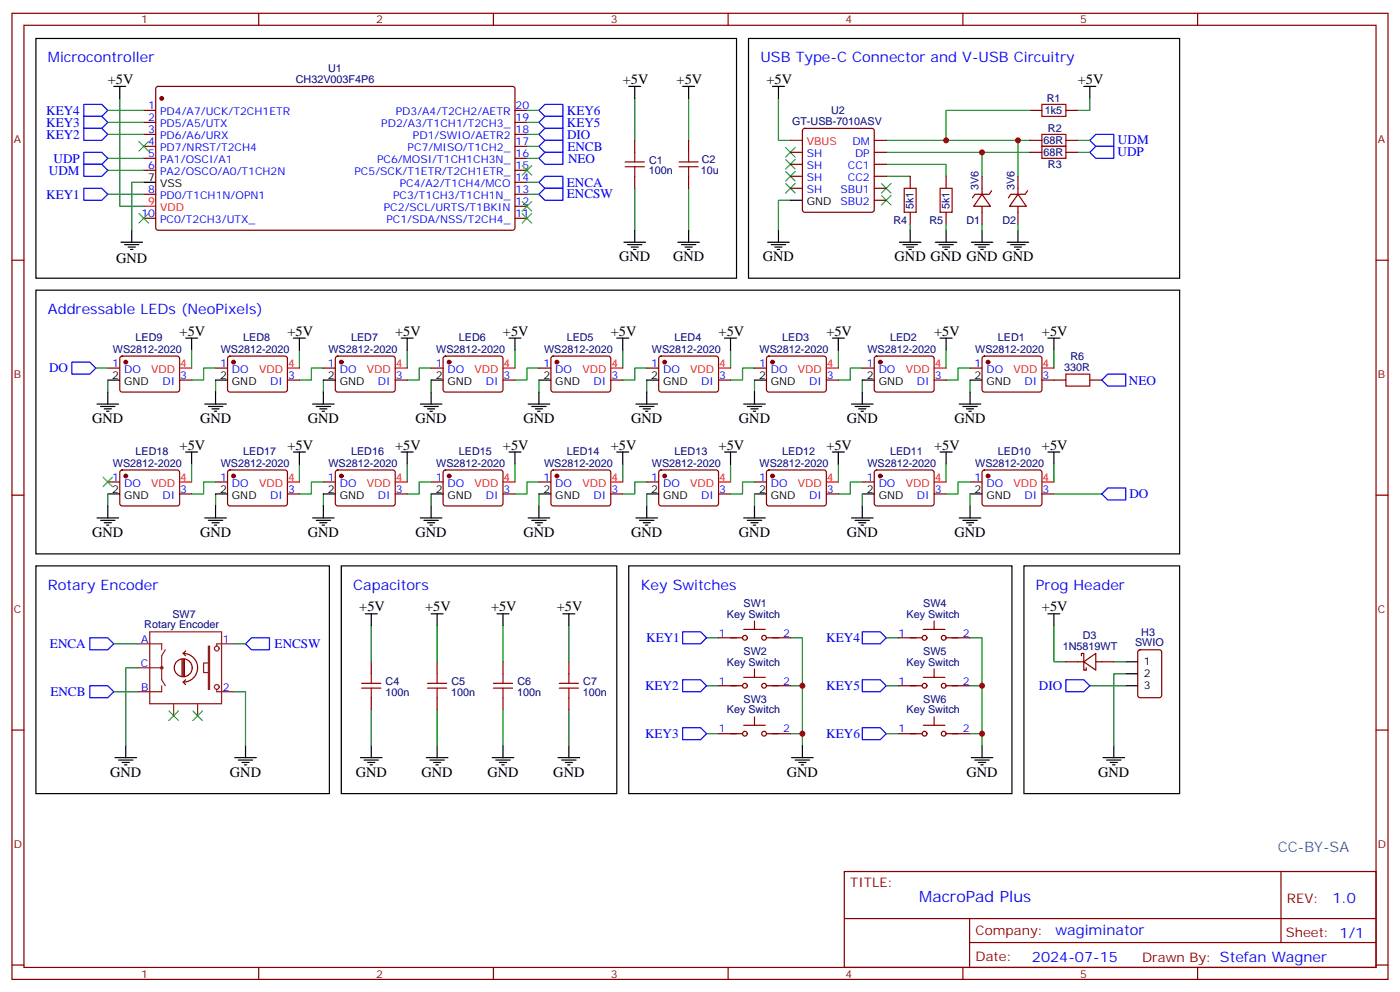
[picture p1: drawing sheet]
<svg xmlns="http://www.w3.org/2000/svg" width="412mm" height="292mm" viewBox="0 0 412 292" stroke-linecap="round" stroke-linejoin="round" font-family="sans-serif">
<g fill="none" stroke="#870000" stroke-width=".35">
<path d="M3.5 3.9h405.4v284.4h-405.4zM7.1 7.4h398.2v277.3h-398.2zM76.2 3.9v3.5M145.3 3.9v3.5M214.5 3.9v3.5M283.6 3.9v3.5M352.8 3.9v3.5M42.3 39.5h3.6M42.3 36h3.6M42.3 32.5h3.6M46.1 25.6l.5-.2 104.7 .1 .4 .6-.1 41.2-.6 .5-104.7-.1-.4-.6v-41zM151.7 39.5h3.5"/>
<path d="M151.7 36h3.5M151.7 32.5h3.5M236.6 38l.5-.2h19.7l.5 .2 .2 .5v23.3l-.2 .5-.5 .2h-19.7l-.5-.3-.2-.4v-23.3zM303.4 32.5h3.5M314 32.5h3.5M42.3 43.1h3.6M42.3 46.6h3.6M42.3 50.1h3.6M42.3 57.2h3.6M151.7 43.1h3.5M151.7 46.6h3.5M151.7 50.1h3.5"/>
<path d="M151.7 57.2h3.5M151.7 53.7h3.5M187 41.3v3.5M187 51.9v3.5M202.8 41.3v3.5M202.8 51.9v3.5M232.8 44.8h3.6M232.8 51.9h3.6M232.8 55.4h3.6M232.8 48.4h3.6M257.5 44.8h3.6M257.5 51.9h3.6"/>
<path d="M257.5 55.4h3.6M257.5 41.3h3.6M257.5 48.4h3.6M257.5 58.9h3.6M268.1 51.9v3.5M278.7 51.9v3.5M289.3 57.2l2.4 3.5h-4.9zM289.3 51.9v5.3M292.1 56.1l-.7 1.1h-4.2l-.7 1M299.9 57.2l2.4 3.5h-4.9zM299.9 51.9v5.3M302.7 56.1l-.7 1.1h-4.3l-.7 1"/>
<path d="M303.4 44.8h3.5M303.4 41.3h3.5M314 44.8h3.5M314 41.3h3.5M3.5 76.6h3.6M42.3 64.2h3.6M151.7 64.2h3.5M151.7 60.7h3.5M268.1 62.5v3.5M278.7 62.5v3.5M289.3 60.7v5.3M299.9 60.7v5.3"/>
<path d="M405.3 76.6h3.6M31.7 108.3h3.6M35.5 105l.5-.2 16.5 .1 .4 .6v9.5l-.7 .4-16.5-.1-.4-.6v-9.2zM52.9 111.9h3.5M63.5 108.3h3.5M67.3 105l.4-.2 16.5 .1 .5 .6-.1 9.5-.6 .4-16.5-.1-.5-.6v-9.2zM84.7 111.9h3.5M95.2 108.3h3.6M99 105l.5-.2 16.5 .1 .4 .6v9.5l-.7 .4-16.5-.1-.4-.6v-9.2zM116.4 111.9h3.5M127 108.3h3.5M130.8 105l.4-.2 16.5 .1 .5 .6-.1 9.5-.6 .4-16.5-.1-.5-.6v-9.2z"/>
<path d="M148.2 111.9h3.5M158.7 108.3h3.6M162.5 105l.5-.2 16.5 .1 .4 .6v9.5l-.7 .4-16.5-.1-.4-.6v-9.2zM179.9 111.9h3.5M190.5 108.3h3.5M194.3 105l.4-.2 16.5 .1 .5 .6-.1 9.5-.6 .4-16.5-.1-.5-.6v-9.2zM211.7 111.9h3.5M222.2 108.3h3.6M226 105l.5-.2 16.5 .1 .4 .6v9.5l-.7 .4-16.5-.1-.4-.6v-9.2zM243.4 111.9h3.5M254 108.3h3.5M257.8 105l.4-.2 16.5 .1 .5 .6-.1 9.5-.6 .4-16.5-.1-.5-.6v-9.2z"/>
<path d="M275.2 111.9h3.5M285.8 108.3h3.5M289.5 105l.5-.2 16.5 .1 .4 .6v9.5l-.7 .4-16.5-.1-.4-.6v-9.2zM306.9 111.9h7.1M321 111.9h3.6M35.5 138.5l.5-.2 16.5 .1 .4 .6v9.5l-.7 .4-16.5-.1-.4-.6v-9.2zM67.3 138.5l.4-.2 16.5 .1 .5 .6-.1 9.5-.6 .4-16.5-.1-.5-.6v-9.2zM99 138.5l.5-.2 16.5 .1 .4 .6v9.5l-.7 .4-16.5-.1-.4-.6v-9.2zM130.8 138.5l.4-.2 16.5 .1 .5 .6-.1 9.5-.6 .4-16.5-.1-.5-.6v-9.2zM162.5 138.5l.5-.2 16.5 .1 .4 .6v9.5l-.7 .4-16.5-.1-.4-.6v-9.2zM194.3 138.5l.4-.2 16.5 .1 .5 .6-.1 9.5-.6 .4-16.5-.1-.5-.6v-9.2zM226 138.5l.5-.2 16.5 .1 .4 .6v9.5l-.7 .4-16.5-.1-.4-.6v-9.2z"/>
<path d="M257.8 138.5l.4-.2 16.5 .1 .5 .6-.1 9.5-.6 .4-16.5-.1-.5-.6v-9.2zM289.5 138.5l.5-.2 16.5 .1 .4 .6v9.5l-.7 .4-16.5-.1-.4-.6v-9.2zM3.5 145.7h3.6M31.7 141.9h3.6M52.9 145.4h3.5M63.5 141.9h3.5M84.7 145.4h3.5M95.2 141.9h3.6M116.4 145.4h3.5M127 141.9h3.5M148.2 145.4h3.5M158.7 141.9h3.6"/>
<path d="M179.9 145.4h3.5M190.5 141.9h3.5M211.7 145.4h3.5M222.2 141.9h3.6M243.4 145.4h3.5M254 141.9h3.5M275.2 145.4h3.5M285.8 141.9h3.5M306.9 145.4h3.5M405.3 145.7h3.6M109.4 194.8v3.5M128.8 194.8v3.5"/>
<path d="M148.2 194.8v3.5M167.6 194.8v3.5M211.7 187.7h7M219.1 199.4h6.3M219.1 185.2h6.3M222.2 182.8v2.4M222.2 196.9v2.5M225.8 187.7h7M264.6 187.7h7M272 199.4h6.3M272 185.2h6.3M275.2 182.8v2.4"/>
<path d="M275.2 196.9v2.5M278.7 187.7h7.1M314 194.8h5.3M318.6 193v-.7h.7v4.9h.7v-.7M319.3 194.8l3.5-2.5v4.9zM322.8 194.8h5.3M335.4 191.4l.4-.2h5.7l.6 .5 .1 12.9-.5 .7-5.9 .1-.6-.5-.1-13zM3.5 214.9h3.6M109.4 205.4v3.5M128.8 205.4v3.5M148.2 205.4v3.5M167.6 205.4v3.5"/>
<path d="M211.7 215.9h7M211.7 201.8h7M219.1 213.5h6.3M222.2 211v2.5M225.8 215.9h7M225.8 201.8h7M264.6 215.9h7M264.6 201.8h7M272 213.5h6.3M275.2 211v2.5M278.7 215.9h7.1M278.7 201.8h7.1"/>
<path d="M405.3 214.9h3.6M248.7 256.5h156.6v28.2h-156.6zM377.3 256.5v20.9M248.7 270.4h156.5M285.6 277.4h119.6M285.6 270.4v14.1M3.5 284h3.6M76.2 284.7v3.6M145.3 284.7v3.6M214.5 284.7v3.6M283.6 284.7v3.6M352.8 284.7v3.6"/>
<path d="M405.3 284h3.6"/>
<circle cx="219.4" cy="187.7" r=".71"/>
<circle cx="225.1" cy="187.7" r=".71"/>
<circle cx="272.3" cy="187.7" r=".71"/>
<circle cx="278" cy="187.7" r=".71"/>
<circle cx="219.4" cy="215.9" r=".71"/>
<circle cx="219.4" cy="201.8" r=".71"/>
<circle cx="225.1" cy="215.9" r=".71"/>
<circle cx="225.1" cy="201.8" r=".71"/>
<circle cx="272.3" cy="215.9" r=".71"/>
<circle cx="272.3" cy="201.8" r=".71"/>
<circle cx="278" cy="215.9" r=".71"/>
<circle cx="278" cy="201.8" r=".71"/>
</g>
<g fill="none" stroke="#000" stroke-width=".35">
<path d="M10.6 11.3h206.4v70.6h-206.4zM220.5 11.3h127v70.6h-127zM33.5 25.4h3.5M35.3 25.4v3.6M185.2 25.4h3.5M187 25.4v3.6M201.1 25.4h3.5M202.8 25.4v3.6M227.5 25.4h3.6M229.3 25.4v3.6M319.3 25.4h3.5M321 25.4v3.6"/>
<path d="M42.3 53.7h3.6M232.8 58.9h3.6M35.6 71.3h6.4M36.7 72h4.2M37.7 72.7h2.2M38.5 73.4h.7M38.8 67.8v3.5M183.8 71.3h6.3M184.9 72h4.2M185.9 72.7h2.1M186.6 73.4h.7M187 67.8v3.5"/>
<path d="M199.7 71.3h6.3M200.7 72h4.3M201.8 72.7h2.1M202.5 73.4h.7M202.8 67.8v3.5M226.1 71.3h6.4M227.2 72h4.2M228.2 72.7h2.2M229 73.4h.7M229.3 67.8v3.5M264.9 71.3h6.4M266 72h4.2"/>
<path d="M267.1 72.7h2.1M267.8 73.4h.7M268.1 67.8v3.5M275.5 71.3h6.4M276.6 72h4.2M277.6 72.7h2.2M278.3 73.4h.7M278.7 67.8v3.5M286.1 71.3h6.4M287.2 72h4.2M288.2 72.7h2.1M288.9 73.4h.7"/>
<path d="M289.3 67.8v3.5M296.7 71.3h6.3M297.7 72h4.3M298.8 72.7h2.1M299.5 73.4h.7M299.9 67.8v3.5M10.6 85.4h336.9v77.6h-336.9zM54.7 99.5h3.5M56.4 99.5v3.5M86.4 99.5h3.6M88.2 99.5v3.5M118.2 99.5h3.5"/>
<path d="M119.9 99.5v3.5M149.9 99.5h3.6M151.7 99.5v3.5M181.7 99.5h3.5M183.4 99.5v3.5M213.4 99.5h3.6M215.2 99.5v3.5M245.2 99.5h3.5M246.9 99.5v3.5M276.9 99.5h3.6M278.7 99.5v3.5M308.7 99.5h3.5"/>
<path d="M310.4 99.5v3.5M28.6 118.9h6.3M29.6 119.6h4.3M31.7 111.9h3.6M31.7 115.4v3.5M60.3 118.9h6.4M61.4 119.6h4.2M63.5 115.4v3.5M63.5 111.9h3.5M92.1 118.9h6.3M93.1 119.6h4.3M95.2 115.4v3.5"/>
<path d="M95.2 111.9h3.6M123.8 118.9h6.4M124.9 119.6h4.2M127 115.4v3.5M127 111.9h3.5M155.6 118.9h6.3M156.6 119.6h4.3M158.7 115.4v3.5M158.7 111.9h3.6M187.3 118.9h6.4M188.4 119.6h4.2M190.5 115.4v3.5"/>
<path d="M190.5 111.9h3.5M219.1 118.9h6.3M220.1 119.6h4.3M222.2 115.4v3.5M222.2 111.9h3.6M250.8 118.9h6.4M251.9 119.6h4.2M254 115.4v3.5M254 111.9h3.5M282.6 118.9h6.3M283.6 119.6h4.3M285.8 115.4v3.5"/>
<path d="M285.8 111.9h3.5M30.7 120.3h2.1M31.4 121h.7M54.7 133h3.5M56.4 133v3.6M62.4 120.3h2.2M63.1 121h.8M86.4 133h3.6M88.2 133v3.6M94.2 120.3h2.1M94.9 121h.7M118.2 133h3.5"/>
<path d="M119.9 133v3.6M125.9 120.3h2.2M126.6 121h.8M149.9 133h3.6M151.7 133v3.6M157.7 120.3h2.1M158.4 121h.7M181.7 133h3.5M183.4 133v3.6M189.4 120.3h2.2M190.1 121h.8M213.4 133h3.6"/>
<path d="M215.2 133v3.6M221.2 120.3h2.1M221.9 121h.7M245.2 133h3.5M246.9 133v3.6M252.9 120.3h2.2M253.6 121h.8M276.9 133h3.6M278.7 133v3.6M284.7 120.3h2.1M285.4 121h.7M308.7 133h3.5"/>
<path d="M310.4 133v3.6M28.6 152.4h6.3M29.6 153.1h4.3M30.7 153.8h2.1M31.4 154.6h.7M31.7 145.4h3.6M31.7 148.9v3.5M60.3 152.4h6.4M61.4 153.1h4.2M62.4 153.8h2.2M63.1 154.6h.8M63.5 145.4h3.5"/>
<path d="M63.5 148.9v3.5M92.1 152.4h6.3M93.1 153.1h4.3M94.2 153.8h2.1M94.9 154.6h.7M95.2 145.4h3.6M95.2 148.9v3.5M123.8 152.4h6.4M124.9 153.1h4.2M125.9 153.8h2.2M126.6 154.6h.8M127 145.4h3.5"/>
<path d="M127 148.9v3.5M155.6 152.4h6.3M156.6 153.1h4.3M157.7 153.8h2.1M158.4 154.6h.7M158.7 145.4h3.6M158.7 148.9v3.5M187.3 152.4h6.4M188.4 153.1h4.2M189.4 153.8h2.2M190.1 154.6h.8M190.5 145.4h3.5"/>
<path d="M190.5 148.9v3.5M219.1 152.4h6.3M220.1 153.1h4.3M221.2 153.8h2.1M221.9 154.6h.7M222.2 145.4h3.6M222.2 148.9v3.5M250.8 152.4h6.4M251.9 153.1h4.2M252.9 153.8h2.2M253.6 154.6h.8M254 145.4h3.5"/>
<path d="M254 148.9v3.5M282.6 152.4h6.3M283.6 153.1h4.3M284.7 153.8h2.1M285.4 154.6h.7M285.8 145.4h3.5M285.8 148.9v3.5M10.6 166.5h86.4v67.1h-86.4zM100.5 166.5h81.2v67.1h-81.2zM185.2 166.5h112.9v67.1h-112.9zM301.6 166.5h45.9v67.1h-45.9zM107.6 180.7h3.5"/>
<path d="M109.4 180.7v3.5M127 180.7h3.5M128.8 180.7v3.5M146.4 180.7h3.5M148.2 180.7v3.5M165.8 180.7h3.5M167.6 180.7v3.5M308.7 180.7h3.5M310.4 180.7v3.5M331.6 194.8h3.5M331.6 198.3h3.5M37 219.5v3.5"/>
<path d="M72.3 219.5v3.5M109.4 219.5v3.5M128.8 219.5v3.5M148.2 219.5v3.5M167.6 219.5v3.5M236.4 219.5v3.5M289.3 219.5v3.5M328.1 219.5v3.5M331.6 201.8h3.5M33.9 223h6.3M34.9 223.7h4.3M36 224.4h2.1"/>
<path d="M36.7 225.1h.7M69.1 223h6.4M70.2 223.7h4.2M71.3 224.4h2.1M72 225.1h.7M106.2 223h6.3M107.2 223.7h4.3M108.3 224.4h2.1M109 225.1h.7M125.6 223h6.3M126.6 223.7h4.3M127.7 224.4h2.1"/>
<path d="M128.4 225.1h.7M145 223h6.3M146 223.7h4.3M147.1 224.4h2.1M147.8 225.1h.7M164.4 223h6.3M165.5 223.7h4.2M166.5 224.4h2.1M167.2 225.1h.7M233.2 223h6.3M234.2 223.7h4.3M235.3 224.4h2.1"/>
<path d="M236 225.1h.7M286.1 223h6.4M287.2 223.7h4.2M288.2 224.4h2.1M288.9 225.1h.7M324.9 223h6.4M326 223.7h4.2M327 224.4h2.1M327.7 225.1h.7"/>
</g>
<g fill="none" stroke="#008700" stroke-width=".35">
<path d="M31.7 39.5h10.6M31.7 36h10.6M31.7 32.5h10.6M35.3 29v31.7h7M155.2 39.5h3.5M155.2 36h3.5M155.2 32.5h3.5M187 29v12.3M202.8 29v12.3M229.3 29v12.3h3.5M303.4 32.5h-24.7v8.8M321 29v3.5h-3.5"/>
<path d="M31.7 50.1h10.6M31.7 46.6h10.6M31.7 57.2h10.6M42.3 53.7h-3.5v14.1M155.2 46.6h3.5M155.2 43.1h3.5M155.2 53.7h3.5M155.2 57.2h3.5M187 55.4v12.4M202.8 55.4v12.4M232.8 58.9h-3.5v8.9M261.1 48.4h17.6v3.5"/>
<path d="M261.1 51.9h7M261.1 44.8h42.3M261.1 41.3h42.3M289.3 44.8v7.1M299.9 41.3v10.6M317.5 44.8h3.5M317.5 41.3h3.5M268.1 66v1.8M278.7 66v1.8M289.3 66v1.8M299.9 66v1.8M28.2 108.3h3.5"/>
<path d="M31.7 111.9v3.5M56.4 103v5.3M63.5 108.3h-3.5v3.6h-3.6M63.5 111.9v3.5M88.2 103v5.3M95.2 108.3h-3.5v3.6h-3.5M95.2 111.9v3.5M119.9 103v5.3M127 108.3h-3.5v3.6h-3.6M127 111.9v3.5M151.7 103v5.3M158.7 108.3h-3.5v3.6h-3.5"/>
<path d="M158.7 111.9v3.5M183.4 103v5.3M190.5 108.3h-3.5v3.6h-3.6M190.5 111.9v3.5M215.2 103v5.3M222.2 108.3h-3.5v3.6h-3.5M222.2 111.9v3.5M246.9 103v5.3M254 108.3h-3.5v3.6h-3.6M254 111.9v3.5M278.7 103v5.3M285.8 108.3h-3.6v3.6h-3.5"/>
<path d="M285.8 111.9v3.5M310.4 103v5.3M56.4 136.6v5.3M88.2 136.6v5.3M119.9 136.6v5.3M151.7 136.6v5.3M183.4 136.6v5.3M215.2 136.6v5.3M246.9 136.6v5.3M278.7 136.6v5.3M310.4 136.6v5.3M31.7 145.4v3.5"/>
<path d="M63.5 141.9h-3.5v3.5h-3.6M63.5 145.4v3.5M95.2 141.9h-3.5v3.5h-3.5M95.2 145.4v3.5M127 141.9h-3.5v3.5h-3.6M127 145.4v3.5M158.7 141.9h-3.5v3.5h-3.5M158.7 145.4v3.5M190.5 141.9h-3.5v3.5h-3.6M190.5 145.4v3.5M222.2 141.9h-3.5v3.5h-3.5M222.2 145.4v3.5"/>
<path d="M254 141.9h-3.5v3.5h-3.6M254 145.4v3.5M285.8 141.9h-3.6v3.5h-3.5M285.8 145.4v3.5M310.4 145.4h14.2M33.5 189.5h7.1M40.6 196.5h-3.6v23M68.8 189.5h3.5M109.4 184.2v10.6M128.8 184.2v10.6M148.2 184.2v10.6M167.6 184.2v10.6"/>
<path d="M208.1 187.7h3.6M232.8 187.7h3.6v31.8M261.1 187.7h3.5M285.8 187.7h3.5v31.8M310.4 184.2v10.6h3.6M328.1 194.8h3.5M331.6 198.3h-3.5v21.2M33.5 203.6h7.1M68.8 203.6h3.5v15.9M109.4 208.9v10.6M128.8 208.9v10.6M148.2 208.9v10.6"/>
<path d="M167.6 208.9v10.6M208.1 215.9h3.6M208.1 201.8h3.6M232.8 215.9h3.6M232.8 201.8h3.6M261.1 215.9h3.5M261.1 201.8h3.5M285.8 215.9h3.5M285.8 201.8h3.5M321 201.8h10.6"/>
</g>
<g fill="#870000" stroke="#870000" stroke-width=".35">
<circle cx="291" cy="140.1" r=".53"/>
<circle cx="259.3" cy="140.1" r=".53"/>
<circle cx="68.8" cy="140.1" r=".53"/>
<circle cx="100.5" cy="140.1" r=".53"/>
<circle cx="132.3" cy="140.1" r=".53"/>
<circle cx="164" cy="140.1" r=".53"/>
<circle cx="227.5" cy="140.1" r=".53"/>
<circle cx="195.8" cy="140.1" r=".53"/>
<circle cx="68.8" cy="106.6" r=".53"/>
<circle cx="100.5" cy="106.6" r=".53"/>
<circle cx="132.3" cy="106.6" r=".53"/>
<circle cx="164" cy="106.6" r=".53"/>
<circle cx="195.8" cy="106.6" r=".53"/>
<circle cx="227.5" cy="106.6" r=".53"/>
<circle cx="259.3" cy="106.6" r=".53"/>
<circle cx="291" cy="106.6" r=".53"/>
<circle cx="37" cy="106.6" r=".53"/>
<circle cx="37" cy="140.1" r=".53"/>
<circle cx="47.6" cy="29" r=".53"/>
</g>
<g fill="none" stroke="#f00" stroke-width=".35">
<path d="M232.8 41.3h3.6M42.3 60.7h3.6M52.9 108.3h3.5M84.7 108.3h3.5M116.4 108.3h3.5M148.2 108.3h3.5M179.9 108.3h3.5M211.7 108.3h3.5M243.4 108.3h3.5M275.2 108.3h3.5M306.9 108.3h3.5M52.9 141.9h3.5"/>
<path d="M84.7 141.9h3.5M116.4 141.9h3.5M148.2 141.9h3.5M179.9 141.9h3.5M211.7 141.9h3.5M243.4 141.9h3.5M275.2 141.9h3.5M306.9 141.9h3.5"/>
</g>
<g fill="none" stroke="#00f" stroke-width=".35">
<path d="M24.7 30.7h5.3l1.7 1.8-1.7 1.8h-5.3zM24.7 34.3h5.3l1.7 1.7-1.7 1.8h-5.3zM24.7 37.8h5.3l1.7 1.7-1.7 1.8h-5.3zM158.7 32.5l1.8-1.8h5.3v3.6h-5.3zM158.7 36l1.8-1.7h5.3v3.5h-5.3zM158.7 39.5l1.8-1.7h5.3v3.5h-5.3zM322.8 39.5h5.3v3.6h-5.3l-1.8-1.8zM24.7 55.4h5.3l1.7 1.8-1.7 1.7h-5.3zM24.7 44.8h5.3l1.7 1.8-1.7 1.8h-5.3zM24.7 48.4h5.3l1.7 1.7-1.7 1.8h-5.3zM158.7 43.1l1.8-1.8h5.3v3.5h-5.3zM158.7 46.6l1.8-1.8h5.3v3.6h-5.3z"/>
<path d="M158.7 57.2l1.8-1.8h5.3v3.5h-5.3zM158.7 53.7l1.8-1.8h5.3v3.5h-5.3zM321 44.8l1.8-1.7h5.3v3.5h-5.3zM21.2 106.6h5.3l1.7 1.7-1.7 1.8h-5.3zM324.6 111.9l1.7-1.8h5.3v3.5h-5.3zM324.6 145.4l1.7-1.8h5.3v3.5h-5.3zM26.5 187.7h5.2l1.8 1.8-1.8 1.7h-5.2zM74.1 187.7h5.3v3.5h-5.3l-1.8-1.7zM201.1 185.9h5.3l1.7 1.8-1.7 1.8h-5.3zM254 185.9h5.3l1.8 1.8-1.8 1.8h-5.3zM26.5 201.8h5.2l1.8 1.8-1.8 1.8h-5.2zM201.1 214.2h5.3l1.7 1.7-1.7 1.8h-5.3z"/>
<path d="M201.1 200.1h5.3l1.7 1.7-1.7 1.8h-5.3zM254 200.1h5.3l1.8 1.7-1.8 1.8h-5.3zM254 214.2h5.3l1.8 1.7-1.8 1.8h-5.3zM314 200.1h5.3l1.7 1.7-1.7 1.8h-5.3z"/>
</g>
<g fill="none" stroke="#a10000" stroke-width=".35">
<path d="M306.9 30.7h7.1v3.6h-7.1zM306.9 39.5h7.1v3.6h-7.1zM184.1 47.7h5.7M184.1 49.1h5.7M187 44.8v2.9M187 49.1v2.8M200 47.7h5.7M200 49.1h5.7M202.8 44.8v2.9M202.8 49.1v2.8M266.3 55.4h3.6v7.1h-3.6zM276.9 55.4h3.6v7.1h-3.6z"/>
<path d="M306.9 43.1h7.1v3.5h-7.1zM314 110.1h7v3.5h-7zM109.4 198.3v2.8M128.8 198.3v2.8M148.2 198.3v2.8M167.6 198.3v2.8M106.5 202.5h5.7M106.5 201.1h5.7M109.4 202.5v2.9M125.9 202.5h5.7M125.9 201.1h5.7M128.8 202.5v2.9"/>
<path d="M145.3 202.5h5.7M145.3 201.1h5.7M148.2 202.5v2.9M164.7 202.5h5.7M164.7 201.1h5.7M167.6 202.5v2.9"/>
</g>
<g fill="none" stroke="#3c3" stroke-width=".35">
<path d="M40.9 41.7l2.8 2.8M43.7 41.7l-2.8 2.8M153.8 59.3l2.8 2.8M153.8 48.7l2.8 2.8M156.6 59.3l-2.8 2.8M156.6 48.7l-2.8 2.8M231.4 54l2.8 2.8M231.4 50.5l2.8 2.8M231.4 47l2.8 2.8M231.4 43.4l2.8 2.8M234.2 54l-2.8 2.8M234.2 50.5l-2.8 2.8"/>
<path d="M234.2 47l-2.8 2.8M234.2 43.4l-2.8 2.8M259.6 57.5l2.9 2.9M259.6 54l2.9 2.8M262.5 57.5l-2.9 2.9M262.5 54l-2.9 2.8M40.9 62.8l2.8 2.9M43.7 62.8l-2.8 2.9M153.8 62.8l2.8 2.9M156.6 62.8l-2.8 2.9M30.3 140.4l2.9 2.9M33.2 140.4l-2.9 2.9"/>
<path d="M49.7 209.2l2.9 2.9M52.6 209.2l-2.9 2.9M56.8 209.2l2.8 2.9M59.6 209.2l-2.8 2.9"/>
</g>
<g fill="none" stroke="#8c2424" stroke-width=".35">
<path d="M40.6 189.5h7v1.7M40.6 196.5h7M44.1 185.9h21.2v21.2h-21.2zM48.7 191.2l-1.1 1.8v7.1l1.1 1.7M61.4 190.2h.3v12.7h-.3zM61.4 195.1h-1.4v2.8h1.4M68.8 189.5h-4.9v.7M47.6 201.8v1.8h-7M51.2 207.1v3.5M58.2 207.1v3.5M63.9 202.9v.7h4.9"/>
<circle cx="47.6" cy="196.5" r=".35"/>
<circle cx="63.9" cy="190.9" r=".71"/>
<circle cx="63.9" cy="202.2" r=".71"/>
</g>
<path d="M53.6 194.1v4.9M54 192.3a4.2 4.2 0 0 1 4.2 4.2 4.2 4.2 0 0 1-4.2 4.3M54 194.1v4.9M54 192.3l.7 .7M54.3 194.1v4.9M54.7 191.6l-.7 .7M56.6 196.5a2.65 2.65 0 0 0-3.7-2.4 2.65 2.65 0 0 0-.6 4.4 2.65 2.65 0 0 0 4.2-1.3l.1-.6M54 200.8l.7 .7M54.7 200.1l-.7 .7" fill="none" stroke="#850000" stroke-width=".35"/>
<g fill="#c00">
<circle cx="236.4" cy="215.9" r=".88"/>
<circle cx="236.4" cy="201.8" r=".88"/>
<circle cx="289.3" cy="201.8" r=".88"/>
<circle cx="289.3" cy="215.9" r=".88"/>
<circle cx="278.7" cy="41.3" r=".88"/>
<circle cx="289.3" cy="44.8" r=".88"/>
<circle cx="299.9" cy="41.3" r=".88"/>
</g>
<text font-size="4.6" fill="#00f" x="270.8" y="265.5">MacroPad Plus</text>
<g font-size="4.2" fill="#00f">
<text x="14.1" y="18.4">Microcontroller</text>
<text x="224" y="18.4">USB Type-C Connector and V-USB Circuitry</text>
<text x="14.1" y="92.5">Addressable LEDs (NeoPixels)</text>
<text x="14.1" y="173.6">Rotary Encoder</text>
<text x="104.1" y="173.6">Capacitors</text>
<text x="188.7" y="173.6">Key Switches</text>
<text x="305.2" y="173.6">Prog Header</text>
<text x="392.5" y="265.8">1.0</text>
<text x="310.9" y="275.3">wagiminator</text>
<text x="304" y="283.1">2024-07-15</text>
</g>
<g font-size="4.2">
<text x="31.7" y="24.7">+5V</text>
<text x="183.4" y="24.7">+5V</text>
<text x="199.3" y="24.7">+5V</text>
<text x="225.8" y="24.7">+5V</text>
<text x="317.5" y="24.7">+5V</text>
<text x="34.2" y="77.4">GND</text>
<text x="182.4" y="76.9">GND</text>
<text x="198.3" y="76.9">GND</text>
<text x="224.7" y="76.9">GND</text>
<text x="263.5" y="76.9">GND GND GND GND</text>
<text x="52.9" y="98.8">+5V</text>
<text x="84.7" y="98.8">+5V</text>
<text x="116.4" y="98.8">+5V</text>
<text x="148.2" y="98.8">+5V</text>
<text x="179.9" y="98.8">+5V</text>
<text x="211.7" y="98.8">+5V</text>
<text x="243.4" y="98.8">+5V</text>
<text x="275.2" y="98.8">+5V</text>
<text x="306.9" y="98.8">+5V</text>
<text x="27.2" y="124.6">GND</text>
<text x="58.9" y="124.6">GND</text>
<text x="90.7" y="124.6">GND</text>
<text x="122.4" y="124.6">GND</text>
<text x="154.2" y="124.6">GND</text>
<text x="185.9" y="124.6">GND</text>
<text x="217.7" y="124.6">GND</text>
<text x="249.4" y="124.6">GND</text>
<text x="281.2" y="124.6">GND</text>
<text x="52.9" y="132.3">+5V</text>
<text x="84.7" y="132.3">+5V</text>
<text x="116.4" y="132.3">+5V</text>
<text x="148.2" y="132.3">+5V</text>
<text x="179.9" y="132.3">+5V</text>
<text x="211.7" y="132.3">+5V</text>
<text x="243.4" y="132.3">+5V</text>
<text x="275.2" y="132.3">+5V</text>
<text x="306.9" y="132.3">+5V</text>
<text x="27.2" y="158.1">GND</text>
<text x="58.9" y="158.1">GND</text>
<text x="90.7" y="158.1">GND</text>
<text x="122.4" y="158.1">GND</text>
<text x="154.2" y="158.1">GND</text>
<text x="185.9" y="158.1">GND</text>
<text x="217.7" y="158.1">GND</text>
<text x="249.4" y="158.1">GND</text>
<text x="281.2" y="158.1">GND</text>
<text x="105.8" y="180">+5V</text>
<text x="125.2" y="180">+5V</text>
<text x="144.6" y="180">+5V</text>
<text x="164" y="180">+5V</text>
<text x="306.9" y="180">+5V</text>
<text x="32.5" y="228.6">GND</text>
<text x="67.7" y="228.6">GND</text>
<text x="104.8" y="228.6">GND</text>
<text x="124.2" y="228.6">GND</text>
<text x="143.6" y="228.6">GND</text>
<text x="163" y="228.6">GND</text>
<text x="231.8" y="228.6">GND</text>
<text x="284.7" y="228.6">GND</text>
<text x="323.5" y="228.6">GND</text>
</g>
<text font-size="4.2" fill="#0099b0" x="376.4" y="250.9">CC-BY-SA</text>
<g font-size="3.9" fill="#00f">
<text x="13.6" y="33.8">KEY4</text>
<text x="167" y="33.7">KEY6</text>
<text x="13.6" y="37.3">KEY3</text>
<text x="13.6" y="40.8">KEY2</text>
<text x="167" y="37.3">KEY5</text>
<text x="167" y="40.8">DIO</text>
<text x="15.8" y="47.9">UDP</text>
<text x="167.1" y="44.3">ENCB</text>
<text x="167.3" y="47.8">NEO</text>
<text x="329.2" y="45.9">UDP</text>
<text x="329.3" y="42.4">UDM</text>
<text x="14.4" y="51.4">UDM</text>
<text x="13.6" y="58.5">KEY1</text>
<text x="167" y="58.4">ENCSW</text>
<text x="167" y="54.9">ENCA</text>
<text x="14.5" y="109.6">DO</text>
<text x="332.5" y="113.2">NEO</text>
<text x="332.7" y="146.6">DO</text>
<text x="14.7" y="190.8">ENCA</text>
<text x="80.9" y="190.8">ENCSW</text>
<text x="190.4" y="189">KEY1</text>
<text x="243.4" y="188.9">KEY4</text>
<text x="190" y="203.1">KEY2</text>
<text x="243.4" y="203">KEY5</text>
<text x="306" y="203.1">DIO</text>
<text x="14.8" y="204.9">ENCB</text>
<text x="190" y="217.2">KEY3</text>
<text x="243.4" y="217.1">KEY6</text>
</g>
<g font-size="3.9" fill="#800">
<text x="250.5" y="261.1">TITLE:</text>
<text x="379.1" y="265.8">REV:</text>
<text x="287.4" y="275.3">Company:</text>
<text x="378.7" y="275.9">Sheet: 1/1</text>
<text x="287.4" y="283">Date:</text>
<text x="336.4" y="283.1">Drawn By: Stefan Wagner</text>
</g>
<g font-size="3.2" fill="#800">
<text x="41.6" y="6.9">1</text>
<text x="110.8" y="6.9">2</text>
<text x="179.9" y="6.9">3</text>
<text x="249.1" y="6.9">4</text>
<text x="318.2" y="6.9">5</text>
<text x="4.1" y="42">A</text>
<text x="405.9" y="42">A</text>
<text x="4.1" y="111.2">B</text>
<text x="405.9" y="111.2">B</text>
<text x="4.1" y="180.3">C</text>
<text x="405.9" y="180.3">C</text>
<text x="4.1" y="249.4">D</text>
<text x="405.9" y="249.4">D</text>
<text x="41.6" y="287.7">1</text>
<text x="110.8" y="287.7">2</text>
<text x="179.9" y="287.7">3</text>
<text x="249.1" y="287.7">4</text>
<text x="318.2" y="287.7">5</text>
</g>
<g font-size="3.2" fill="#000080">
<text x="96.7" y="21.2">U1</text>
<text x="87.2" y="24.5">CH32V003F4P6</text>
<text x="244.8" y="33.5">U2</text>
<text x="307.8" y="33.6">1k5</text>
<text x="308.3" y="30.1">R1</text>
<text x="233.3" y="36.8">GT-USB-7010ASV</text>
<text x="308.7" y="38.9">R2</text>
<text x="307.4" y="42.4">68R</text>
<text x="307.4" y="46">68R</text>
<text x="191.1" y="51.3">100n</text>
<text x="191.2" y="48.1">C1</text>
<text x="206.5" y="51.3">10u</text>
<text x="206.7" y="48.1">C2</text>
<text x="308.7" y="49.5">R3</text>
<text x="288.3" y="55.9" transform="rotate(-90 288.3 55.9)">3V6</text>
<text x="298.8" y="55.9" transform="rotate(-90 298.8 55.9)">3V6</text>
<text x="269.1" y="61.6" transform="rotate(-90 269.1 61.6)">5k1</text>
<text x="279.7" y="61.6" transform="rotate(-90 279.7 61.6)">5k1</text>
<text x="263.2" y="66.1">R4</text>
<text x="273.8" y="66.1">R5</text>
<text x="284.7" y="66">D1</text>
<text x="295.3" y="66">D2</text>
<text x="39.9" y="100.4">LED9</text>
<text x="71.7" y="100.4">LED8</text>
<text x="103.4" y="100.4">LED7</text>
<text x="135.2" y="100.4">LED6</text>
<text x="166.9" y="100.4">LED5</text>
<text x="198.7" y="100.4">LED4</text>
<text x="230.4" y="100.4">LED3</text>
<text x="262.2" y="100.4">LED2</text>
<text x="293.9" y="100.4">LED1</text>
<text x="33.3" y="103.8">WS2812-2020</text>
<text x="65" y="103.8">WS2812-2020</text>
<text x="96.8" y="103.8">WS2812-2020</text>
<text x="128.5" y="103.8">WS2812-2020</text>
<text x="160.3" y="103.8">WS2812-2020</text>
<text x="192" y="103.8">WS2812-2020</text>
<text x="223.8" y="103.8">WS2812-2020</text>
<text x="255.5" y="103.8">WS2812-2020</text>
<text x="287.3" y="103.8">WS2812-2020</text>
<text x="315.3" y="105.9">R6</text>
<text x="313.5" y="109.1">330R</text>
<text x="33.3" y="137.3">WS2812-2020</text>
<text x="39.9" y="133.9">LED18</text>
<text x="65" y="137.3">WS2812-2020</text>
<text x="71.7" y="133.9">LED17</text>
<text x="96.8" y="137.3">WS2812-2020</text>
<text x="103.4" y="133.9">LED16</text>
<text x="128.5" y="137.3">WS2812-2020</text>
<text x="135.2" y="133.9">LED15</text>
<text x="160.3" y="137.3">WS2812-2020</text>
<text x="166.9" y="133.9">LED14</text>
<text x="192" y="137.3">WS2812-2020</text>
<text x="198.7" y="133.9">LED13</text>
<text x="223.8" y="137.3">WS2812-2020</text>
<text x="230.4" y="133.9">LED12</text>
<text x="255.5" y="137.3">WS2812-2020</text>
<text x="262.2" y="133.9">LED11</text>
<text x="287.3" y="137.3">WS2812-2020</text>
<text x="293.9" y="133.9">LED10</text>
<text x="219" y="178.6">SW1</text>
<text x="272" y="178.6">SW4</text>
<text x="42.5" y="185">Rotary Encoder</text>
<text x="50.8" y="181.8">SW7</text>
<text x="214.1" y="181.8">Key Switch</text>
<text x="267" y="181.8">Key Switch</text>
<text x="313.1" y="191.3">1N5819WT</text>
<text x="318.9" y="188.1">D3</text>
<text x="334.4" y="190.2">SWIO</text>
<text x="336.2" y="187.1">H3</text>
<text x="214.1" y="195.9">Key Switch</text>
<text x="219" y="192.7">SW2</text>
<text x="267" y="195.9">Key Switch</text>
<text x="272" y="192.7">SW5</text>
<text x="113.6" y="201.6">C4</text>
<text x="133" y="201.6">C5</text>
<text x="152.4" y="201.6">C6</text>
<text x="171.8" y="201.6">C7</text>
<text x="113.5" y="204.8">100n</text>
<text x="132.9" y="204.8">100n</text>
<text x="152.3" y="204.8">100n</text>
<text x="171.7" y="204.8">100n</text>
<text x="214.1" y="210">Key Switch</text>
<text x="219" y="206.8">SW3</text>
<text x="267" y="210">Key Switch</text>
<text x="272" y="206.8">SW6</text>
</g>
<g font-size="3.2" fill="#00f">
<text x="43.7" y="32.1">1</text>
<text x="43.7" y="35.7">2</text>
<text x="47.2" y="33.9">PD4/A7/UCK/T2CH1ETR</text>
<text x="116.6" y="33.9">PD3/A4/T2CH2/AETR</text>
<text x="151.9" y="35.7">19</text>
<text x="151.9" y="32.1">20</text>
<text x="43.7" y="39.2">3</text>
<text x="47.2" y="37.4">PD5/A5/UTX</text>
<text x="47.2" y="41">PD6/A6/URX</text>
<text x="112.3" y="37.4">PD2/A3/T1CH1/T2CH3_</text>
<text x="121.6" y="41">PD1/SWIO/AETR2</text>
<text x="151.9" y="39.2">18</text>
<text x="43.7" y="42.7">4</text>
<text x="43.7" y="46.2">5</text>
<text x="47.2" y="44.5">PD7/NRST/T2CH4</text>
<text x="120.1" y="44.5">PC7/MISO/T1CH2_</text>
<text x="151.9" y="46.2">16</text>
<text x="151.9" y="42.7">17</text>
<text x="237.7" y="46.2">SH</text>
<text x="251.1" y="42.7">DM</text>
<text x="251.9" y="46.2">DP</text>
<text x="43.7" y="49.8">6</text>
<text x="47.2" y="48">PA1/OSCI/A1</text>
<text x="47.2" y="51.5">PA2/OSCO/A0/T1CH2N</text>
<text x="104.4" y="51.5">PC5/SCK/T1ETR/T2CH1ETR_</text>
<text x="111.1" y="48">PC6/MOSI/T1CH1CH3N_</text>
<text x="151.9" y="53.3">14</text>
<text x="151.9" y="49.8">15</text>
<text x="237.7" y="49.8">SH</text>
<text x="237.7" y="53.3">SH</text>
<text x="249.8" y="53.3">CC2</text>
<text x="249.8" y="49.8">CC1</text>
<text x="43.7" y="56.8">8</text>
<text x="47.2" y="58.6">PD0/T1CH1N/OPN1</text>
<text x="115.8" y="58.6">PC3/T1CH3/T1CH1N_</text>
<text x="117.8" y="55.1">PC4/A2/T1CH4/MCO</text>
<text x="151.9" y="56.8">13</text>
<text x="237.7" y="56.8">SH</text>
<text x="247.5" y="56.8">SBU1</text>
<text x="41.7" y="63.9">10</text>
<text x="47.2" y="65.7">PC0/T2CH3/UTX_</text>
<text x="113.1" y="62.1">PC2/SCL/URTS/T1BKIN</text>
<text x="113.8" y="65.7">PC1/SDA/NSS/T2CH4_</text>
<text x="151.9" y="63.9">11</text>
<text x="151.9" y="60.4">12</text>
<text x="247.5" y="60.4">SBU2</text>
<text x="33.1" y="108">1</text>
<text x="64.8" y="108">1</text>
<text x="96.6" y="108">1</text>
<text x="128.3" y="108">1</text>
<text x="160.1" y="108">1</text>
<text x="191.8" y="108">1</text>
<text x="223.6" y="108">1</text>
<text x="255.3" y="108">1</text>
<text x="287.1" y="108">1</text>
<text x="36.6" y="109.7">DO</text>
<text x="47.8" y="113.3">DI</text>
<text x="53.1" y="111.5">3</text>
<text x="68.3" y="109.7">DO</text>
<text x="79.6" y="113.3">DI</text>
<text x="84.8" y="111.5">3</text>
<text x="100.1" y="109.7">DO</text>
<text x="111.3" y="113.3">DI</text>
<text x="116.6" y="111.5">3</text>
<text x="131.8" y="109.7">DO</text>
<text x="143.1" y="113.3">DI</text>
<text x="148.3" y="111.5">3</text>
<text x="163.6" y="109.7">DO</text>
<text x="174.8" y="113.3">DI</text>
<text x="180.1" y="111.5">3</text>
<text x="195.3" y="109.7">DO</text>
<text x="206.6" y="113.3">DI</text>
<text x="211.8" y="111.5">3</text>
<text x="227.1" y="109.7">DO</text>
<text x="238.3" y="113.3">DI</text>
<text x="243.6" y="111.5">3</text>
<text x="258.8" y="109.7">DO</text>
<text x="270.1" y="113.3">DI</text>
<text x="275.3" y="111.5">3</text>
<text x="290.6" y="109.7">DO</text>
<text x="301.8" y="113.3">DI</text>
<text x="307.1" y="111.5">3</text>
<text x="33.1" y="141.5">1</text>
<text x="36.6" y="143.3">DO</text>
<text x="64.8" y="141.5">1</text>
<text x="68.3" y="143.3">DO</text>
<text x="96.6" y="141.5">1</text>
<text x="100.1" y="143.3">DO</text>
<text x="128.3" y="141.5">1</text>
<text x="131.8" y="143.3">DO</text>
<text x="160.1" y="141.5">1</text>
<text x="163.6" y="143.3">DO</text>
<text x="191.8" y="141.5">1</text>
<text x="195.3" y="143.3">DO</text>
<text x="223.6" y="141.5">1</text>
<text x="227.1" y="143.3">DO</text>
<text x="255.3" y="141.5">1</text>
<text x="258.8" y="143.3">DO</text>
<text x="287.1" y="141.5">1</text>
<text x="290.6" y="143.3">DO</text>
<text x="47.8" y="146.8">DI</text>
<text x="53.1" y="145">3</text>
<text x="79.6" y="146.8">DI</text>
<text x="84.8" y="145">3</text>
<text x="111.3" y="146.8">DI</text>
<text x="116.6" y="145">3</text>
<text x="143.1" y="146.8">DI</text>
<text x="148.3" y="145">3</text>
<text x="174.8" y="146.8">DI</text>
<text x="180.1" y="145">3</text>
<text x="206.6" y="146.8">DI</text>
<text x="211.8" y="145">3</text>
<text x="238.3" y="146.8">DI</text>
<text x="243.6" y="145">3</text>
<text x="270.1" y="146.8">DI</text>
<text x="275.3" y="145">3</text>
<text x="301.8" y="146.8">DI</text>
<text x="307.1" y="145">3</text>
<text x="41.6" y="189.1">A</text>
<text x="65.6" y="189.1">1</text>
<text x="211.8" y="187.4">1</text>
<text x="230.7" y="187.4">2</text>
<text x="264.7" y="187.4">1</text>
<text x="283.6" y="187.4">2</text>
<text x="41.5" y="196.2">C</text>
<text x="41.6" y="203.2">B</text>
<text x="65.6" y="203.2">2</text>
<text x="211.8" y="201.5">1</text>
<text x="230.7" y="201.5">2</text>
<text x="264.7" y="201.5">1</text>
<text x="283.6" y="201.5">2</text>
<text x="211.8" y="215.6">1</text>
<text x="230.7" y="215.6">2</text>
<text x="264.7" y="215.6">1</text>
<text x="283.6" y="215.6">2</text>
</g>
<g font-size="3.2" fill="#f00">
<text x="237.7" y="42.7">VBUS</text>
<text x="43.7" y="60.4">9</text>
<text x="47.2" y="62.1">VDD</text>
<text x="53.1" y="108">4</text>
<text x="84.8" y="108">4</text>
<text x="116.6" y="108">4</text>
<text x="148.3" y="108">4</text>
<text x="180.1" y="108">4</text>
<text x="211.8" y="108">4</text>
<text x="243.6" y="108">4</text>
<text x="275.3" y="108">4</text>
<text x="307.1" y="108">4</text>
<text x="44.6" y="109.7">VDD</text>
<text x="76.3" y="109.7">VDD</text>
<text x="108.1" y="109.7">VDD</text>
<text x="139.8" y="109.7">VDD</text>
<text x="171.6" y="109.7">VDD</text>
<text x="203.3" y="109.7">VDD</text>
<text x="235.1" y="109.7">VDD</text>
<text x="266.8" y="109.7">VDD</text>
<text x="298.6" y="109.7">VDD</text>
<text x="44.6" y="143.3">VDD</text>
<text x="53.1" y="141.5">4</text>
<text x="76.3" y="143.3">VDD</text>
<text x="84.8" y="141.5">4</text>
<text x="108.1" y="143.3">VDD</text>
<text x="116.6" y="141.5">4</text>
<text x="139.8" y="143.3">VDD</text>
<text x="148.3" y="141.5">4</text>
<text x="171.6" y="143.3">VDD</text>
<text x="180.1" y="141.5">4</text>
<text x="203.3" y="143.3">VDD</text>
<text x="211.8" y="141.5">4</text>
<text x="235.1" y="143.3">VDD</text>
<text x="243.6" y="141.5">4</text>
<text x="266.8" y="143.3">VDD</text>
<text x="275.3" y="141.5">4</text>
<text x="298.6" y="143.3">VDD</text>
<text x="307.1" y="141.5">4</text>
</g>
<g font-size="3.2">
<text x="43.7" y="53.3">7</text>
<text x="47.2" y="55.1">VSS</text>
<text x="237.7" y="60.4">GND</text>
<text x="33.1" y="111.5">2</text>
<text x="36.6" y="113.3">GND</text>
<text x="64.8" y="111.5">2</text>
<text x="68.3" y="113.3">GND</text>
<text x="96.6" y="111.5">2</text>
<text x="100.1" y="113.3">GND</text>
<text x="128.3" y="111.5">2</text>
<text x="131.8" y="113.3">GND</text>
<text x="160.1" y="111.5">2</text>
<text x="163.6" y="113.3">GND</text>
<text x="191.8" y="111.5">2</text>
<text x="195.3" y="113.3">GND</text>
<text x="223.6" y="111.5">2</text>
<text x="227.1" y="113.3">GND</text>
<text x="255.3" y="111.5">2</text>
<text x="258.8" y="113.3">GND</text>
<text x="287.1" y="111.5">2</text>
<text x="290.6" y="113.3">GND</text>
<text x="33.1" y="145">2</text>
<text x="36.6" y="146.8">GND</text>
<text x="64.8" y="145">2</text>
<text x="68.3" y="146.8">GND</text>
<text x="96.6" y="145">2</text>
<text x="100.1" y="146.8">GND</text>
<text x="128.3" y="145">2</text>
<text x="131.8" y="146.8">GND</text>
<text x="160.1" y="145">2</text>
<text x="163.6" y="146.8">GND</text>
<text x="191.8" y="145">2</text>
<text x="195.3" y="146.8">GND</text>
<text x="223.6" y="145">2</text>
<text x="227.1" y="146.8">GND</text>
<text x="255.3" y="145">2</text>
<text x="258.8" y="146.8">GND</text>
<text x="287.1" y="145">2</text>
<text x="290.6" y="146.8">GND</text>
<text x="336.9" y="195.8">1</text>
<text x="336.9" y="202.9">3</text>
<text x="336.9" y="199.4">2</text>
</g>
</svg>
